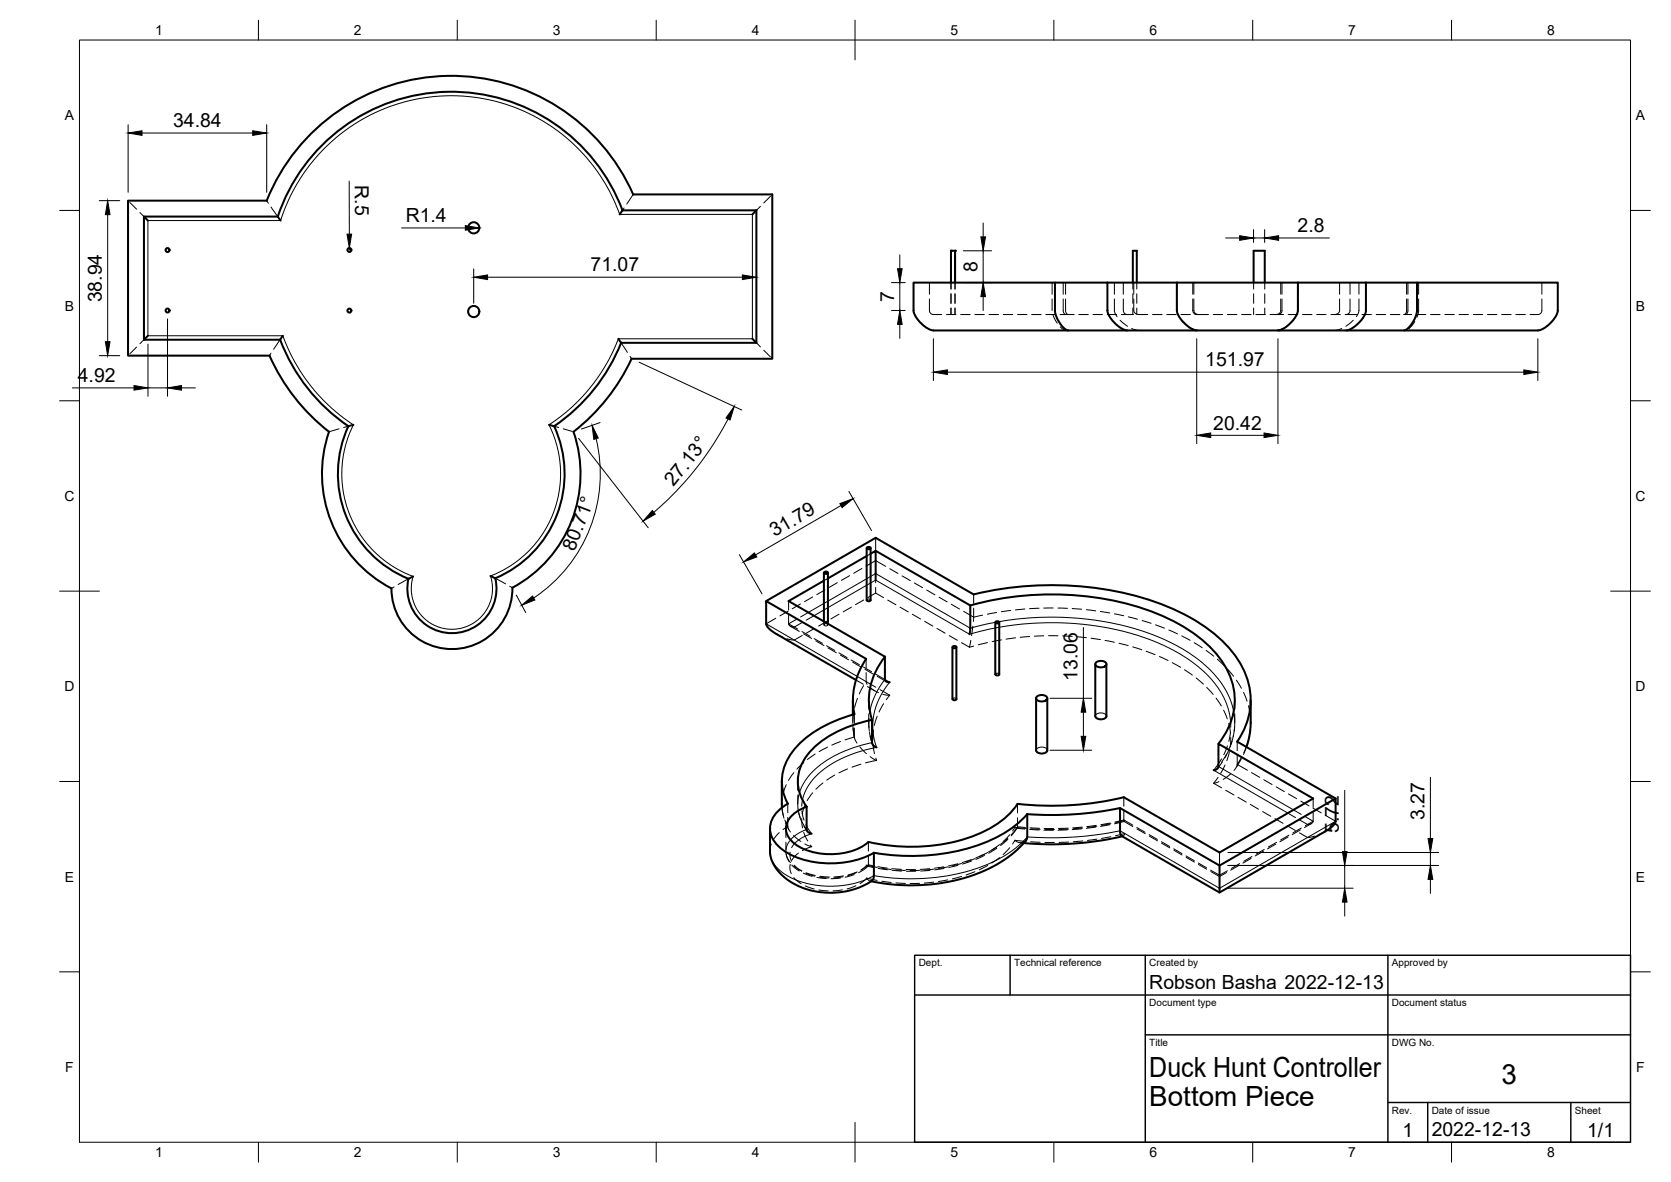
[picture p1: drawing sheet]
<svg xmlns="http://www.w3.org/2000/svg" width="420mm" height="297mm" viewBox="0 0 420 297" stroke-linecap="round" stroke-linejoin="round" font-family="sans-serif">
<!-- layer: Visible -->
<g fill="none" stroke="#000" stroke-width=".51">
<path d="M36.2 54.4l1 1M67 50.4h-34.8v39h35.6a50.2 50.2 0 0 0 14.9 19.1 32.5 32.5 0 0 0 15.7 39.4 15.2 15.2 0 0 0 15.3 15.2 15.2 15.2 0 0 0 15.1-15.4M67.1 50.4a50 50 0 0 1 45.5-31.3 50 50 0 0 1 46.6 29.8h35v41.3h-35.4a49.8 49.8 0 0 1-14.6 18.3 32.5 32.5 0 0 1-15.4 39.2M69.8 54.4h-33.6v31h34.2l.7-1M69.8 54.4l.7 1M156.5 52.9h33.7v33.3h-34l-.7-1.1M156.5 52.9l-.7 1M156.5 52.9a46 46 0 0 0-43.9-29.8 46 46 0 0 0-42.8 31.3M190.2 52.9l-1 1M239.1 71v-8h1v8M265.3 71h13.1M278.4 71h17.5"/>
<path d="M278.4 71v7.2l.4 1a7.1 7.1 0 0 0 4.6 3.8M284.8 71v-8h1v8M295.9 71h30.4M295.9 71v7l.4 1.2a7 7 0 0 0 4.6 3.8M315.2 71v-8h2.8v8M326.3 71h17.2M326.3 71v7l-.3 1.2a7 7 0 0 1-4.7 3.8M343.5 71h12.8v7.2l-.4 1.4a5.2 5.2 0 0 1-2.9 3.4M343.5 71v7.2l-.4 1a7.1 7.1 0 0 1-4.6 3.8M356.3 71h35.4v7.1l-.4 1.2a6.9 6.9 0 0 1-4.6 3.7h-152.5a7.2 7.2 0 0 1-4.5-5v-7h35.6v7.2l.3 1.4a5.3 5.3 0 0 0 3 3.4M37.2 84.4l-1 1M70.4 85.4a46 46 0 0 0 17.2 21.7"/>
<path d="M156.2 86.1a46 46 0 0 1-16.9 21 28.5 28.5 0 0 1-14.8 38.2M189.2 85.1l1 1.1M87.6 107.1a28.5 28.5 0 0 0 15.1 38.4 11.2 11.2 0 0 0 11 13.6 11.2 11.2 0 0 0 10.8-13.8M88.9 106.8l-1.3 .3M138 106.8l1.3 .3M217.9 137.7v13.1l.5 .3 .5-.3M217.9 139.7l-9.7 5.7M218.1 137.5h.5l.3 .3-.6 .2-.4-.2zM218.9 139.2l1.3-.8v7.4M218.9 137.7v13.1M220.2 138.4l23.8 13.8v5.9l-.2 1.3M103.9 144.9l-1.2 .6"/>
<path d="M123.3 144.7l1.2 .6M192.6 151.1l27.6-15.9 24.6 14.2a81.3 81.3 0 0 1 50.5 3.8 36 36 0 0 1 16.4 13.3 17.7 17.7 0 0 1-.6 19.9l24.7 14.3v5.7l-.5 1-1.5 1.2-27.2 15.7-24.6-14.2-.4-1.1v-5.9l25 14.4v6.8M207.2 145.9l-8.9 5.2 24.2 13.9v5.8a.95 .95 0 0 0 1.2 .6M207.2 143.9v12.3M207.3 143.7h.5l.4 .3-.6 .2-.4-.2zM208.2 143.9v12.8M244 152.2a75 75 0 0 1 48.6 2.7 32.7 32.7 0 0 1 15.7 12.9 16.5 16.5 0 0 1-1.9 19.1M250.3 156.4v13.1l.5 .2 .5-.2-.1-13.1M250.4 156.2l.5-.1 .4 .4-.7 .2-.3-.2zM214.4 175.9v3.7M215.2 170.9l-20.2-11.7-1.5-1.1-.9-1.2v-5.8l25.2 14.5a17.9 17.9 0 0 0-3 13.9 28.1 28.1 0 0 0-16 10.1 11.5 11.5 0 0 0-.7 12.4 7.4 7.4 0 0 0-4.4 6.8 9.3 9.3 0 0 0 6.5 6.6 24 24 0 0 0 19.5-1.1M222.5 165a16.7 16.7 0 0 0-3.2 15.9"/>
<path d="M239.5 162.6v13.1l.5 .3 .5-.3v-13.1M239.6 162.4l.5-.1 .4 .4-.6 .2-.4-.2zM260.5 175.5v13.1M260.7 175.1a1.83 1.83 0 0 1 2.6 .2 1.57 1.57 0 0 1-2.6 .5l-.2-.5zM263.3 175.5v13.1M275.4 166.9v13.1a1.62 1.62 0 0 0 2.8 0v-13.1M275.5 166.5a1.83 1.83 0 0 1 2.7 .3 1.57 1.57 0 0 1-2.7 .5l-.1-.5zM314.5 175.9v5.8a19.3 19.3 0 0 1-1.1 6M196.6 196.3v6.7M219.3 180.9a27.5 27.5 0 0 0-16.3 8.9 10.3 10.3 0 0 0-.2 12.9M219.3 180.9v5.7a1.48 1.48 0 0 0 1.1 1.2M260.5 188.5a1.62 1.62 0 0 0 2.8 0"/>
<path d="M305.2 193.6a1.25 1.25 0 0 0 1.2-1v-5.7l23.8 13.8-23.6 13.5-24-13.9M202.8 202.7v5.8a1.42 1.42 0 0 0 1.3 1M258.3 204.6a31.1 31.1 0 0 1-16.2 8.9 55.1 55.1 0 0 1-22.4 .8v5.9l-.2 .9a18.9 18.9 0 0 1-23.2-1.5l-1.7-2.2-.8-1.9-.2-1.2v-6.1M281.6 203.1a84 84 0 0 1-23.3 1.5v5.8l-.5 1a32.4 32.4 0 0 1-18.8 10.1 49.8 49.8 0 0 1-19.9 0M282.2 210.2a79 79 0 0 1-24.8 1.7M282.6 200.3a77.6 77.6 0 0 1-26.8 1.7 24 24 0 0 1-13.6 8.9 47.8 47.8 0 0 1-23.8 .7 16.1 16.1 0 0 1-14 2.5 9 9 0 0 1-6.6-4.7 4.9 4.9 0 0 1 2.9-5.7l2.1-1M335.8 200.7l-29.2 16.8"/>
<circle cx="119.1" cy="57.3" r="1.41"/>
<circle cx="42.1" cy="78" r=".5"/>
<circle cx="42.1" cy="62.8" r=".5"/>
<circle cx="87.9" cy="62.8" r=".5"/>
<circle cx="87.9" cy="78.1" r=".5"/>
<circle cx="119.1" cy="78.3" r="1.41"/>
</g>
<!-- layer: Hidden -->
<g fill="none" stroke="#000" stroke-width=".25">
<path d="M32.7 50.9l1.6 1.7M35.2 53.4l1 1M67 50.4l.5 .7M68.1 52l1.7 2.4M156.9 52.3l-.4 .6M159.2 48.9l-1.6 2.4M191.2 51.8l-1 1.1M193.7 49.3l-1.7 1.7M233.7 75.1v2.9a.99 .99 0 0 0 1 1h2.1M233.7 71v2.9M238 79h2.3M239.1 71v1.7"/>
<path d="M239.1 73.8v2.4M239.1 77.4v1.6M240.1 71v1.7M240.1 73.8v2.4M240.1 77.4v1.6M241.6 79h2.3M245.1 79h2.4M248.7 79h2.4M252.3 79h2.3M255.8 79h2.4M259.4 79h2.4M263 79h2.4"/>
<path d="M264.5 71v2.9M264.5 75.1v2.9M264.8 79.1l1 2.1M266.6 79h3.5M267.3 75.1v2.9a.91 .91 0 0 0 .8 1M267.3 71v2.9M267.9 75.1v2.9a.92 .92 0 0 0 .7 1M267.9 71v2.9M271.3 79h2.3M274.8 79h2.4M278.4 79h2.4M280.2 75.1v3.1l.7 1.4"/>
<path d="M280.2 71v2.9M282 79h3M282.4 75.1v2.9a1.01 1.01 0 0 0 1 1M282.4 71v2.9M284.8 71v1.7M284.8 73.8v2.4M284.8 77.4v1.6M285.1 75.1v2.9a1.18 1.18 0 0 0 1.3 1M285.1 71v2.9M285.8 71v1.7M285.8 73.8v2.4M285.8 77.4v1.6"/>
<path d="M286.2 79h2.4M289.8 79h2.4M293.4 79h2.3M295.9 75.1v3l.4 1.1M295.9 71v2.9M296.9 79h2.4M299.9 75.1v2.9a1.01 1.01 0 0 0 1 1M299.9 71v2.9M300.2 75.1v2.9a1.1 1.1 0 0 0 1.2 1M300.2 71v2.9M300.5 79h3.3M305.1 79h2.3"/>
<path d="M308.6 79h2.4M312.2 79h2.4M315.2 71v1.7M315.2 73.8v2.4M315.2 77.4v1.6M315.8 79h2.4M318 71v1.7M318 73.8v2.4M318 77.4v1.6M319.3 79h3.4M322 75.1v2.9a1.1 1.1 0 0 1-1.2 1M322 71v2.9"/>
<path d="M322.3 75.1v2.9a1.01 1.01 0 0 1-1 1M322.3 71v2.9M323.9 79h2.4M326.3 75.1v2.9l-.3 1.2M326.3 71v2.9M327.5 79h2.4M331.1 79h2.3M334.6 79h2.4M336.8 75.1v2.9a1.14 1.14 0 0 1-1.2 1M336.8 71v2.9M338.2 79h3.1M339.4 75.1v2.9a1 1 0 0 1-.9 1"/>
<path d="M339.4 71v2.9M341.7 75.1v3l-.7 1.5M341.7 71v2.9M342.5 79h2.3M346 79h2.4M349.6 79h2.4M353.7 75.1v2.9a.93 .93 0 0 1-.7 1h1.9M353.7 71v2.9M354 75.1v2.9a.92 .92 0 0 1-.7 1M354 71v2.9M356.2 79h2.3M356.7 75.1v3.1l-.4 1.5"/>
<path d="M356.7 71v2.9M359.7 79h2.4M363.3 79h2.4M366.9 79h2.3M370.4 79h2.4M374 79h2.4M377.6 79h2.4M381.1 79h2.4M387.7 75.1v2.9a.99 .99 0 0 1-1 1h-2M387.7 71v2.9M34.3 87.2l-1.6 1.7M36.2 85.4l-1 1"/>
<path d="M68.1 88.8l-.3 .6M70.4 85.4l-1.6 2.4M156.2 86.2l1.6 2.4M158.4 89.6l.4 .6M190.2 86.2l1 1M192 88l1.7 1.7M266.6 82.1l.7 .7 .8 .2M281.6 80.5l1.9 1.5M284.5 82.6l1.9 .4M296.9 80.2l1.7 1.7M299.6 82.5l1.8 .5M322.6 82.5l-1.8 .5"/>
<path d="M325.3 80.2l-1.7 1.7M337.4 82.6l-1.8 .4M340.3 80.5l-1.9 1.5M355.7 80.8l-1.5 1.8M85.3 107.8l-2.3 .6M87.6 107.1l-1.2 .3M139.3 107.1l1.2 .3M141.6 107.8l2.3 .6M218.9 139.2l-1 .5M220.2 135.2v3.2M99.1 147.5l-.7 .4M102.7 145.5l-2.6 1.4"/>
<path d="M124.5 145.3l2.6 1.4M128.2 147.3l.6 .4M195.3 159.3l1.5 .8M198.3 154.5v2.3a1.23 1.23 0 0 0 1.4 .8M198.3 151.1v2.2M198.7 157.4l2.3 1.3M202 159.3l2.1 1.2M207.2 156.2v.8M207.2 156.9a.45 .45 0 0 1 .6-.2 .45 .45 0 0 1 .2 .5l-.6 .1zM208.2 145.4l-1 .5M208.2 156.7v.3M217.9 150.8a.56 .56 0 0 1 1 0"/>
<path d="M220.2 147.6v1.4M220.2 145.8v.6M244.6 157.4l-.3 2.3M244.8 152.8v3.4M244.8 149.4v2.2M197.9 160.5l1.8 .4M205.1 161l2.1 1.2M208.2 162.8l2.1 1.2M211.3 164.6l2.1 1.2M214.4 166.4l2.1 1.2M214.4 179.6v2.2M214.8 179.5v2.3"/>
<path d="M215.2 170.9l1.9 1M217.5 168.2l2 1.2M217.8 169v2.4l.2 .6M217.8 165.6v2.2M218.1 172.5l1.8 1.1M218.4 179.4l.2 4.4M218.4 175.9v2.3M218.8 172.8l2.1 1.3M220.6 170l2.3 1.3M222 174.5l1.7 .2M239.5 175.7a.56 .56 0 0 1 1 0M244.1 160.9l-.3 1.8"/>
<path d="M250.3 169.5a.58 .58 0 0 1 .9 0M275.4 180a1.61 1.61 0 0 1 2.8 0M310.5 179.4l-.2 4.3M310.5 175.9v2.3M200.6 199.8v3.3M200.6 196.3v2.3M214.5 183l.3 2.4M214.8 183v2.3l.7 1.4M216.2 187.7l1.6 1.7M218.8 190.1l1.6 1M218.8 185l.5 1.8M260.5 188.6a1.61 1.61 0 0 1 2.8 0"/>
<path d="M306.5 196.4l-1.3 .4M307.4 191.5l-1.2 1.5M309.1 188.3l-1.1 2.1M309.5 194.5l-1.9 1.4M310.1 184.9l-.6 2.3M311.1 189.8v2.4l-.8 1.4M311.1 186.4v2.2M312.1 190.7l-1.2 2M313.4 187.7l-.7 1.9M196.6 203.2l.5 2.4M197.5 206.7l.8 1.8M197.6 214.2l.2 .9 .6 1.4"/>
<path d="M197.6 208.2v2.3M197.6 211.7v2.2M198.1 205.4v2.4l.6 1.3M198.1 202v2.2M199.1 217.4l1.9 1.5M199.5 210l1.9 1.5M200.8 204.3l.8 2.2M202 219.4l2.2 .8M202.1 207.6l.9 1.3M202.4 212.1l1.7 .7M214.8 219.8l-2.3 .6M218.2 217.7l1.4 .3"/>
<path d="M218.3 217.7l-2.4 1.6M218.4 215.1v2.2a.24 .24 0 0 1-.2 .4 .24 .24 0 0 1-.3-.3M218.4 211.6v2.3M220.8 218.2l2.3 .4M224.3 218.7l2.4 .2M227.9 218.9h2.4M233.8 218.7l-2.3 .2M237.4 218.2l-2.4 .4M240.9 217.5l-2.4 .5M244.3 216.4l-2.3 .7M247.5 215l-2.1 .9M250.6 213.2l-2 1.2"/>
<path d="M253.4 210.9l-1.8 1.6M255.2 211.2l.7 .5 .7 .1 1.2-.4M255.6 208.1l2.1 .3M255.8 208l-1.6 2.1M255.8 205.5v2.3a.34 .34 0 0 1-.2 .4 .34 .34 0 0 1-.4-.3M255.8 202v2.3M256.5 211.8l.9 .1M258.9 208.4l2.4 .2M262.5 208.6h2.4M268.4 208.5l-2.4 .1M272 208.3l-2.4 .2M275.5 207.8l-2.3 .4"/>
<path d="M279.1 207.2l-2.4 .5M280.2 207l2.5-.6 2.1 1.3M282.3 210.1l-.1 .1M282.6 203.8v2.6l.2-.2M282.6 200.3v2.3M282.8 209.5l-.3 .5-.4 .1M285.9 208.3l2.1 1.2M289 210.1l2 1.2M292.1 211.9l2 1.2M295.2 213.7l2 1.2M298.3 215.5l2 1.1M301.3 217.2l2.1 1.2"/>
<path d="M304.4 219l2.2 1.3 1.8-1M306.6 214.2v3.3M311.5 217.5l-2.1 1.2M314.6 215.7l-2.1 1.2M317.7 213.9l-2.1 1.2M320.8 212.1l-2.1 1.2M323.9 210.3l-2.1 1.2M327 208.6l-2.1 1.1M329.8 207l-1.8 1M330.2 204.1v2.3a1.25 1.25 0 0 1-1.4 .8M330.2 200.7v2.2M330.6 210.1l-1.8 .4"/>
<path d="M333.2 208.9l-1.5 .8M205.4 220.5l2.4 .3M211.3 220.6l-2.3 .2M217.9 220.7l.3 .3a.81 .81 0 0 0 1 .3M218.8 221.4l.3 .1"/>
</g>
<!-- layer: Visible Narrow -->
<g fill="none" stroke="#000" stroke-width=".25">
<path d="M37.2 55.4h33.3l1.1-2.9 1.6-3.6 1.5-2.7 2.1-3.3 2.7-3.4 2.1-2.2 2.9-2.7 2.4-1.9 2.9-1.9 3.4-2 3.6-1.6 3.3-1.1 5.6-1.4 3.9-.5 3.5-.1 3.5 .1 3.9 .4 3.4 .7 3.4 .9 5.6 2.3 3.5 1.9 2.6 1.6 5.1 4.1 2.8 2.8 2.2 2.7 1.8 2.5 2.2 3.7 1.4 2.8 1.3 3.3h33.4v31.2h-33.7l-2.8 6-1.6 2.7-2.4 3.2-2.5 3-2.6 2.5-2.7 2.2-2.9 2.1 1.4 3.3 .9 3.1 .5 3.2 .1 3.2-.2 3.5-.6 2.8-1.3 3.8-1.4 2.9-2.4 3.5-3.2 3.4-3.7 2.8-2.5 1.4-2.3 1a10.2 10.2 0 0 1-9.6 13.4 10.2 10.2 0 0 1-9.8-13.2l-4.3-2-4.1-3-3.5-3.6-2.4-3.6-1.6-3.2-1.2-3.4-.5-2.8-.4-4 .2-2.9 .5-3.2 .8-3.1 1.5-3.3-2.3-1.6-3.2-2.6-2.2-2.2-3-3.4-1.9-2.5-2.2-3.5-1.6-3.3-1.4-3.3h-33.9zM192.6 156.8l22.9 13.2M207.2 153.3l-2.5 1.4M207.2 151.6l-4 2.3M217.9 147.1l-9.7 5.6M217.9 145.4l-9.7 5.7M218.9 146.5l1.3-.7 23.6 13.6 6.5-1.6M218.9 144.9l1.3-.8 23.8 13.8 6.3-1.5M251.1 156.2l4.3-.6 4.4-.4h8.8l8.1 .8 5.4 1.1 3.4 .9a42 42 0 0 1 20.4 12.1 19.3 19.3 0 0 1 4.3 8.7M251.2 157.6l6.3-.8 5.8-.3 7.1 .2 6.9 .9a50.4 50.4 0 0 1 25.2 10.9 19.6 19.6 0 0 1 6.9 13M218.7 178.8l1-3.3 2.1-3.8 .7-.9 1.2 .6-1.7 2.5-1.1 2-.8 2-.4 1.8-.2 2.1v2.4l.9 3.6-5.7 1.6a20.9 20.9 0 0 0-11.9 8.9l-1 2.7M219.3 186.6l-4.7 1.3-3 1.2-2.5 1.2a16.2 16.2 0 0 0-8.1 8.9"/>
<path d="M306.4 192l-1.2 1.6 18.6 10.7M306.4 192.6l18.8 10.9M314.5 181.7a18.1 18.1 0 0 1-1.1 6M196.6 202.1v.9M202.8 208.5a9.8 9.8 0 0 0-4 2.6M202.8 207.6l1.3 1.9a9.9 9.9 0 0 0-4.4 2.5M335.8 206.4l-29.2 16.8-25-14.4a85.6 85.6 0 0 1-23.3 1.5 32.3 32.3 0 0 1-18.2 9.4 55.2 55.2 0 0 1-20.4 .3l-3.5 1.6-4 .9-4.7 .2-4.2-.6-3.6-1.2-3.2-1.8-1.3-1.2-.8-1.3-.6-1.4-.2-1.3"/>
</g>
<!-- layer: Visible -->
<g fill="#000">
<circle cx="239.1" cy="63" r=".25"/>
<circle cx="240.1" cy="63" r=".25"/>
</g>
<!-- layer: Hidden Narrow -->
<g fill="none" stroke="#000" stroke-width=".25">
<path d="M195.1 155.4l-2.5 1.4M198.2 153.6l-2.1 1.2M200.3 155.6l-2 1.2 2.3 1.3M201.3 151.8l-2.1 1.2M201.6 158.7l2.1 1.2M201.7 156.4l-2 1.2M201.7 159.7l-2 1.2M203.2 153.9l-1.9 1.2M204.3 150l-2 1.2M204.7 154.7l-2 1.2M204.8 157.9l-2.1 1.2M207.4 148.2l-2 1.2"/>
<path d="M207.9 156.1l-2.1 1.2M208.2 152.7l-1 .6M208.2 151.1l-1 .5M210.5 146.4l-2 1.2M211 154.4l-2.1 1.1M213.6 144.7l-2 1.1M214.1 152.6l-2.1 1.2M216.7 142.9l-2 1.2M217.2 150.8l-2.1 1.2M217.8 142.3l2.4-1.4 2.5 1.4M218.2 150.2l2-1.2 2 1.2M218.9 146.5l-1 .6"/>
<path d="M218.9 144.9l-1 .5M223.2 150.8l2.1 1.2M223.7 142.9l2.1 1.2M226.3 152.6l2.1 1.2M226.8 144.7l2.1 1.2M229.4 154.4l2.1 1.2M229.9 146.5l2.1 1.2M232.5 156.2l2 1.1M233 148.3l2.1 1.2M235.6 157.9l2 1.2M236.1 150.1l2.1 1.2M238.7 159.7l2 1.2"/>
<path d="M239.2 151.9l2.1 1.1M242.3 153.6l2.5 1.5 2.3-.5M250.6 153.9l-2.3 .4M251.1 156.2l-.8 .2M251.2 157.6l-.9 .2M254.1 153.4l-2.3 .3M257.7 153l-2.4 .3M258.9 160l-2.4 .2M261.3 152.9l-2.4 .1M262.4 159.8l-2.3 .1M263.7 159.8h2.3M264.8 152.8h-2.4"/>
<path d="M266 152.8l2.4 .1M267.2 159.8l2.4 .1M269.6 152.9l2.4 .2M273.2 153.2l2.3 .3M276.7 153.7l2.3 .3M280.2 154.2l2.4 .5M283.7 155l2.3 .6M287.2 155.9l2.2 .7M290.6 157l2.2 .9M293.9 158.3l2.2 1M297.1 159.8l2.1 1.1M204.7 160.5l2.1 1.2"/>
<path d="M207.8 162.3l2.1 1.2M210.9 164l2.1 1.3M214 165.8l2.1 1.2M214.7 178.9l-.3 2.4M215.5 170l4.7 2.7M215.6 175.5l-.7 2.3M217.1 167.6l2.1 1.2M217.1 172.3l-1.1 2.1M218.7 178.8l-.1 .5M220.2 169.4l2.3 1.4M221.3 173.3l2.4 1.4-.9 1.1M222.2 176.8l-1.2 2.1"/>
<path d="M241.8 161.5l2 1.2 1-.3M248.3 161.5l-2.3 .5M251.8 160.8l-2.4 .4M255.3 160.3l-2.3 .3M270.8 160l2.4 .2M274.3 160.4l2.4 .3M277.9 160.9l2.3 .5M281.4 161.7l2.3 .5M284.8 162.6l2.3 .7M288.2 163.7l2.2 .8M291.5 165l2.2 1M294.7 166.5l2.1 1.2"/>
<path d="M297.8 168.3l2 1.4M300.3 161.5l2 1.3M300.8 170.4l1.8 1.5M303.3 163.5l1.9 1.4M303.4 172.7l1.6 1.8M305.8 175.4l1.3 2M306.1 165.7l1.7 1.6M307.7 178.5l.9 2.2M308.7 168.1l1.5 1.9M310.2 178.8l.3 2.7M310.9 170.9l1.2 2.1M312.7 174l.9 2.2"/>
<path d="M313.9 177.4l.4 2.3M197.7 197.2l-.8 2.2M199.6 194.2l-1.4 1.9M200.9 199.6l-.3 2.4M202.1 191.6l-1.7 1.7M204.3 199.2l-1.3 2M205 189.5l-2 1.4M206.9 196.8l-1.8 1.5M208.1 187.8l-2.1 1.1M209.9 194.8l-2 1.3M211.3 186.3l-2.2 .9M213.1 193.2l-2.2 1"/>
<path d="M214.5 182.5l.3 2.7M214.8 185.2l-2.3 .7M216.5 192.1l-2.3 .7M218.5 180.5v2.4M218.6 184.1l.7 2.5M219.5 187l.4 2.4M219.6 183.5l-.1 2.3M220.2 190.5l.2 .6-2.8 .6M220.6 180l-.8 2.3M306.3 195.4l-1.1 1.4 1.9 1.2M306.5 192.5l-.1 .1M307.1 190.7l-.7 1.3"/>
<path d="M308 192.3l-1.1 2.1M308.2 198.6l2.1 1.2M308.4 189.5l-1.3 2M308.6 187.5l-.9 2.2M308.9 181.8l.5 2.3M309.1 188.9l-.6 2.3M309.4 184l-.4 2.3M309.4 181.5l.1 1.3M309.5 185.3l-.2 2.4M309.8 186.2l-.9 2.3M310.4 182.7l-.3 2.4M312.2 190.2l-1.1 1.9 2.6 1.5"/>
<path d="M313.4 187.7l-.7 1.5M314.5 180.9v.8M314.7 194.2l2.1 1.2M317.8 195.9l2 1.3M320.9 197.7l2 1.2M324 199.5l2 1.2M193.9 212.1l-.3 1.8M195.9 209.2l-1.5 1.9M196.6 203l.4 1.9M196.7 200.6l-.1 1.5M197.3 206.1l.8 1.6-1.2 .8M197.7 214.7l.3 1 .8 1.1"/>
<path d="M198.5 211.3l-.6 1.2-.3 1M198.6 214.1l.1 1.4 .3 .9M198.7 217.2l-.1 1 .4 1.3M199.7 217.4l1.9 1.5-2-1.3M199.7 212l-.6 1M200.7 203.2l.5 2.3M200.7 214.4l-1.6 1.7M201.6 205.7l.2 2.4M201.6 203.8l.6 2.3M201.7 206.6l1.1 1.9M201.8 201l-.2 1.6M202.1 209.2l1 2.2"/>
<path d="M202.4 202.2l-.7 2.3M202.6 207.2l.2 .4M202.6 219.4l2.3 .8M202.7 219.4l2.3 .6M203.8 212.4l.3 .4-2.4 .9M215.4 219.3l-2.3 .8M215.5 219.1l-2.2 .8M219.5 217.6l-.1-.1a1.51 1.51 0 0 0-2 .6l-.8 .5M220.6 218l-1.7-.4a1.27 1.27 0 0 0-1.8 .6l-.7 .5M220.7 217.8l2.4 .4M221.7 218.2l2.4 .3M224.2 218.3l2.4 .2"/>
<path d="M225.3 218.6l2.3 .1M227.8 218.5h2.4M231.2 218.7l-2.4 .1M233.8 218.3l-2.4 .2M234.8 218.4l-2.4 .3M237.3 217.8l-2.4 .4M238.3 217.9l-2.3 .4M240.8 217.1l-2.3 .5M241.8 217l-2.3 .6M244.2 216l-2.3 .8M245.1 219.1l-2.2 .8M245.1 215.8l-2.2 .8"/>
<path d="M247.5 214.6l-2.2 1M248.3 217.5l-2.1 1.1M248.3 214.2l-2.1 1.1M250.6 212.9l-2 1.2M251.3 215.5l-1.9 1.4M251.3 212.2l-1.9 1.4M253.4 210.7l-1.8 1.5M253.9 213l-1.7 1.7M253.9 209.8l-1.7 1.7M257.8 207.9l-2-.1-1.6 2M258 211.5l-2.8-.3-.6 .9M258 208.2l-2.4-.3a.89 .89 0 0 0-.9 .8l-.1 .1"/>
<path d="M259 208l2.4 .2M259.2 211.5l2.3 .2M259.2 208.3l2.3 .1M262.6 208.2h2.3M262.7 211.7h2.4M262.7 208.4l2.4 .1M268.5 208.1l-2.4 .1M268.7 211.6l-2.4 .1M268.7 208.4h-2.4M272.1 207.8l-2.4 .3M272.2 211.3l-2.3 .2M272.2 208.1l-2.3 .2"/>
<path d="M275.6 207.4l-2.3 .3M275.8 210.9l-2.4 .3M275.8 207.6l-2.4 .3M279.1 206.8l-2.3 .4M279.3 210.3l-2.3 .4M279.3 207l-2.3 .4M280.3 206.6l2.3-.5 2.2 1.3M282.8 209.5l-2.3 .5M282.8 206.2l-2.3 .6M285.8 207.9l2.1 1.3M288.9 209.7l2.1 1.2M292 211.5l2.1 1.2"/>
<path d="M295.1 213.3l2.1 1.2M298.2 215.1l2.1 1.2M301.3 216.9l2.1 1.2M304.4 218.7l2.2 1.2 2-1.1M311.3 200.4l2.1 1.2M311.7 217l-2.1 1.2M314.4 202.1l2 1.3M314.8 215.3l-2.1 1.1M317.5 203.9l2 1.2M317.9 213.5l-2.1 1.2M320.6 205.7l2 1.2M321 211.7l-2.1 1.2"/>
<path d="M323.7 207.5l2 1.2M323.8 204.3l2 1.2M324.1 209.9l-2.1 1.2M325.2 203.5l2 1.1M326.7 209.3l2.1 1.2M326.8 206.1l2 1.1M327.1 201.3l2 1.2M327.2 208.1l-2.1 1.2M328.2 205.2l2 1.2-2 1.1M330.2 203.1l2 1.2M333.2 204.9l2.6 1.5M199.6 220.5l1.8 1.6"/>
<path d="M202.5 222.6l2.2 .8M205.9 223.7l2.4 .2M206 220.4l2.4 .2M206.2 220.2l2.3 .2M211.8 223.6l-2.4 .3M212 220.4l-2.4 .2M212.1 220.1l-2.4 .3M215.2 222.6l-2.2 .8M220.6 221.2l-1.7-.3a1.34 1.34 0 0 0-1.8 .6l-.8 .5M221.7 221.5l2.4 .3M225.3 221.9l2.3 .1M231.2 222h-2.4"/>
<path d="M234.8 221.7l-2.4 .2M238.3 221.1l-2.3 .4M241.8 220.2l-2.3 .7"/>
</g>
<!-- layer: BORDER -->
<g fill="none" stroke="#000" stroke-width=".25">
<path d="M20 10.1h390v276.9h-390zM65 5.1v5M115 5.1v5M165 5.1v5M215 5.1v10M265 5.1v5M315 5.1v5M365 5.1v5M15 52.9h5M410 52.9h5M15 100.7h5M410 100.7h5"/>
<path d="M15 148.6h10M405 148.6h10M15 196.4h5M410 196.4h5M15 244.2h5M410 244.2h5M65 287v5M115 287v5M165 287v5M215 282.1v9.9M265 287v5M315 287v5"/>
<path d="M365 287v5"/>
</g>
<!-- layer: TITLEBLOCK -->
<path d="M230 240.1h180v46.9h-180zM230 250h180M254 240.1v9.9M288 240.1v46.9M349 240.1v46.9M288 260.1h122M349 277.1h61M359 277.1v9.9M395 277.1v9.9" fill="none" stroke="#000" stroke-width=".36"/>
<!-- layer: FD_Dimensions -->
<g fill="none" stroke="#000" stroke-width=".25">
<path d="M32.2 31.3v17M35.7 33.4h27.8M67.1 31.3v17M25 50.4h5.1M27.1 53.9v32M87.8 45.5v13.3M101 57.3h16M247.2 56v3.5M308.2 59.8h3.5M315.2 57.7v3.2M315.2 59.8h2.8M318 57.7v3.2"/>
<path d="M321.5 59.8h12.7M87.8 62.3v.5M119.1 67.6v8.6M122.6 69.7h64.1M224.2 71h3.4M224.2 78h3.4M226.3 64v3.5M226.3 71v7M242.2 71h7.1M242.2 63h7.1M247.2 63v8M247.2 74.5v3.5"/>
<path d="M18.2 97.5h15.5M25 89.4h5.1M37.2 86.5v13.1M37.2 97.5h4.9M42.1 80.1v19.5M45.6 97.5h3.5M160.7 91l25.8 12M226.3 81.5v3.5M234.7 85.1v10.5M238.2 93.5h145M300.9 85.1v26.4M321.3 85.1v26.4"/>
<path d="M386.7 85.1v10.5M145.5 110.2l17.5 22.4M149.9 110.2a37.5 37.5 0 0 1-15.7 40.1M150.9 106.2l-4.7 1.6M183.1 105.3a78.9 78.9 0 0 1-18.7 23.5M304.4 109.4h13.4M185.9 139.4l5.7 9.8M211.5 127l-21.5 12.5M213.4 123.5l5.7 9.8M129.8 149.5l2.4 4.4M272.4 157.7v17.8M264 175.5h10.5"/>
<path d="M272.4 179v6M264 188.5h10.5M338.1 198.6v15.4M359.7 195.3v15.4M308.7 217.5h53.1M308.7 214.2h53.1M338.1 217.5v5.7M359.7 214.2v3.3M308.7 223.2h31.5M338.1 226.7v3.5M359.7 221v3.5"/>
</g>
<g fill="#000" stroke="#000" stroke-width=".25">
<path d="M32.2 33.4l3.5-.5v1.1zM63.5 32.9l3.6 .5-3.6 .6zM27.1 50.4l.6 3.5h-1.2zM87.2 58.9l1.2-.1-.6 3.5zM117 56.7l3.5 .6-3.5 .6zM246.6 59.5h1.2l-.6 3.5zM311.7 59.2l3.5 .6-3.5 .6zM318 59.8l3.5-.6v1.2zM119.1 69.7l3.5-.6v1.2zM186.7 69.1l3.5 .6-3.5 .6zM225.7 67.5h1.1l-.5 3.5zM247.2 71l.6 3.5h-1.2z"/>
<path d="M26.5 85.9h1.2l-.6 3.5zM33.7 96.9l3.5 .6-3.5 .6zM42.1 97.5l3.5-.6v1.2zM226.3 78l.5 3.5h-1.1zM234.7 93.5l3.5-.6v1.2zM383.2 92.9l3.5 .6-3.5 .6zM148.9 106.9l1.5 3.2-1.1 .3zM184.6 102.2l-1 3.3-1.1-.5zM300.9 109.4l3.5-.6v1.2zM317.8 108.8l3.5 .6-3.5 .6zM164 128.3l.8 .9-3.1 1.8zM187 141.2l2.7-2.3 .6 1.1z"/>
<path d="M211.2 126.6l3.3-1.3-2.7 2.3zM131.2 152.1l2.7-2.3 .6 1zM272.4 175.5l.6 3.5h-1.2zM271.8 185h1.2l-.6 3.5zM337.5 214h1.2l-.6 3.5zM359.1 210.7h1.2l-.6 3.5zM338.1 223.2l.6 3.5h-1.2zM359.7 217.5l.6 3.5h-1.2z"/>
</g>
<g font-size="7">
<text x="289" y="270.6">Duck Hunt Controller</text>
<text x="377.5" y="272.3">3</text>
<text x="289" y="278.1">Bottom Piece</text>
</g>
<g font-size="4.9">
<text x="43.5" y="32">34.84</text>
<text x="89.3" y="46.5" transform="rotate(90 89.3 46.5)">R.5</text>
<text x="102" y="55.9">R1.4</text>
<text x="326.3" y="58.3">2.8</text>
<text x="148.5" y="68.2">71.07</text>
<text x="245.7" y="68.4" transform="rotate(-90 245.7 68.4)">8</text>
<text x="25.6" y="76" transform="rotate(-90 25.6 76)">38.94</text>
<text x="224.9" y="75.9" transform="rotate(-90 224.9 75.9)">7</text>
<text x="303.1" y="92.1">151.97</text>
<text x="19.6" y="96">4.92</text>
<text x="305.1" y="107.9">20.42</text>
<text x="169.4" y="122.5" transform="rotate(-51 169.4 122.5)">27.13°</text>
<text x="194.7" y="135.1" transform="rotate(-30 194.7 135.1)">31.79</text>
<text x="144.4" y="138.8" transform="rotate(-69 144.4 138.8)">80.71°</text>
<text x="271" y="171.1" transform="rotate(-90 271 171.1)">13.06</text>
<text x="336.7" y="209.3" transform="rotate(-90 336.7 209.3)">5.72</text>
<text x="358.2" y="206" transform="rotate(-90 358.2 206)">3.27</text>
<text x="289" y="248.5">Robson Basha 2022-12-13</text>
<text x="352.6" y="285.7">1</text>
<text x="360" y="285.5">2022-12-13</text>
<text x="399.1" y="285.7">1/1</text>
</g>
<g font-size="3.5">
<text x="39" y="8.8">1</text>
<text x="89" y="8.8">2</text>
<text x="139" y="8.8">3</text>
<text x="189" y="8.8">4</text>
<text x="239" y="8.8">5</text>
<text x="289" y="8.8">6</text>
<text x="339" y="8.8">7</text>
<text x="389" y="8.8">8</text>
<text x="16.3" y="30.2">A</text>
<text x="411.3" y="30.2">A</text>
<text x="16.3" y="78">B</text>
<text x="411.3" y="78">B</text>
<text x="16.2" y="125.9">C</text>
<text x="411.2" y="125.9">C</text>
<text x="16.2" y="173.7">D</text>
<text x="411.2" y="173.7">D</text>
<text x="16.3" y="221.6">E</text>
<text x="411.3" y="221.6">E</text>
<text x="16.4" y="269.4">F</text>
<text x="411.4" y="269.4">F</text>
<text x="39" y="290.8">1</text>
<text x="89" y="290.8">2</text>
<text x="139" y="290.8">3</text>
<text x="189" y="290.8">4</text>
<text x="239" y="290.8">5</text>
<text x="289" y="290.8">6</text>
<text x="339" y="290.8">7</text>
<text x="389" y="290.8">8</text>
</g>
<g font-size="2.5">
<text x="231" y="242.9">Dept.</text>
<text x="255" y="242.9">Technical reference</text>
<text x="289" y="242.9">Created by</text>
<text x="350" y="242.9">Approved by</text>
<text x="289" y="252.8">Document type</text>
<text x="350" y="252.8">Document status</text>
<text x="289" y="262.9">Title</text>
<text x="350" y="262.9">DWG No.</text>
<text x="350" y="279.9">Rev.</text>
<text x="360" y="279.9">Date of issue</text>
<text x="396" y="279.9">Sheet</text>
</g>
</svg>
